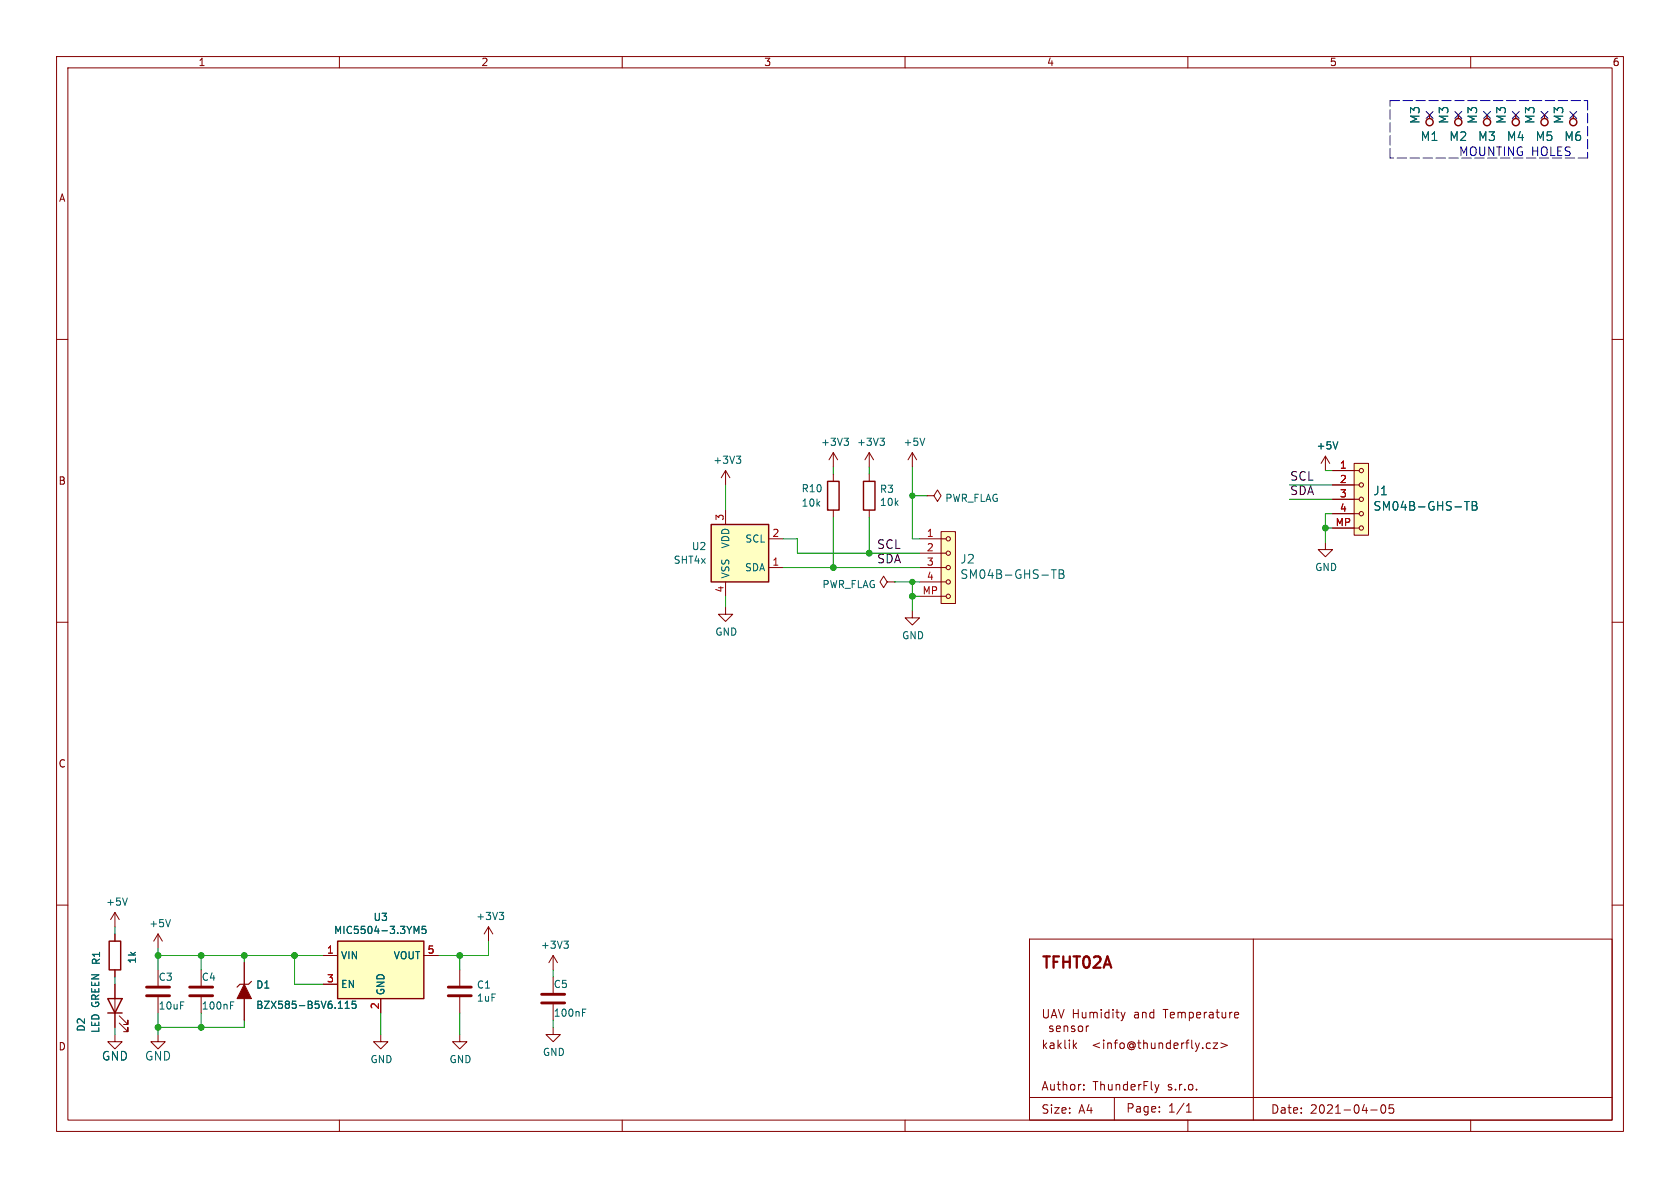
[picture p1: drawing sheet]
<svg xmlns="http://www.w3.org/2000/svg" width="297mm" height="210mm" viewBox="0 0 297 210" stroke-linecap="round" stroke-linejoin="round" font-family="sans-serif">
<g fill="none" stroke="#840000" stroke-width=".18">
<path d="M10 10h277v190h-277zM12 12h273v186h-273zM60 10v2M110 10v2M160 10v2M210 10v2M260 10v2M257.8 20.3v.7M278.1 20.3v.7M10 60h2M285 60h2M10 110h2"/>
<path d="M285 110h2M10 160h2M285 160h2M35.6 171.5v2.7M35.6 176.3v2.8M182 166h103v32h-103zM184.5 178.4v1.3l.3 .2h.4l.1-.2v-1.3M185.8 179.9l.5-1.5 .5 1.5M186 179.5h.7M187.1 178.4l.5 1.5 .5-1.5M189.8 178.4v1.5M189.8 179.2h.8"/>
<path d="M190.6 178.4v1.5M191.3 178.9l.1 1h.4l.2-.1M192 178.9v1M192.7 179.1l.4-.2 .2 .3M192.7 178.9v1M193.3 179.2l.2-.3 .4 .1 .1 .9M193.3 179.2v.7M194.7 178.4v.2M194.7 178.9v1M196 179l-.4-.1-.3 .3v.5l.2 .2h.5M196 178.4v1.5M196.8 178.4v.2"/>
<path d="M196.8 178.9v1M197.3 178.9h.5M197.5 178.4v1.3l.3 .2M198.2 178.9l.3 1M198.5 179.9l-.1 .4-.2 .1M198.9 178.9l-.4 1M200.6 179h.6l.1 .9M201.3 179.3l-.5 .1a.29 .29 0 0 0-.3 .3 .29 .29 0 0 0 .3 .2h.5M202 179.1l.2-.2 .3 .1 .1 .9M202 178.9v1M204 179l-.5-.1-.2 .3v.5l.1 .2h.6M204 178.4v1.5"/>
<path d="M205.6 178.4h.9M206 178.4v1.5M206.9 179.4l.7-.1-.1-.3-.4-.1-.2 .3 .1 .7h.5M208.3 179.1l.4-.2 .2 .3M208.3 178.9v1M208.9 179.2l.2-.3 .4 .1v.9M208.9 179.2v.7M210.3 179l.4-.1 .3 .3v.5l-.2 .2h-.5M210.3 178.9v1.5M211.5 179.4l.8-.1-.1-.3-.4-.1-.3 .3 .1 .7h.6M212.9 178.9v1M213.3 178.9l-.3 .1-.1 .2"/>
<path d="M213.8 179h.6l.1 .9M214.5 179.3l-.5 .1a.29 .29 0 0 0-.2 .3 .29 .29 0 0 0 .2 .2h.5M215 178.9h.5M215.2 178.4v1.3l.3 .2M216 178.9l.1 1h.4l.2-.1M216.7 178.9v1M217.4 178.9v1M217.8 178.9l-.3 .1-.1 .2M218.3 179.4l.7-.1-.1-.3-.4-.1-.2 .3v.7h.6M221.6 166v32M60 198v2M67.3 182.9v1.3h1.3l-1.3 1.2-1.3-1.2h1.3"/>
<path d="M110 198v2M160 198v2M182 194h103M189.9 184.8l.4 .6M190.3 184.4l-.5 .5M191.6 192.6v.1M191.6 191.8v.1M197 194v4M204.2 191.7l.3 1M204.5 192.7l-.1 .4M204.9 191.7l-.4 1M205 196.5v.1"/>
<path d="M205 195.7v.1M209.7 196.6h.9M209.7 195.5l.5-.4v1.5M210 198v2M213.4 185.3h.6M213.4 184.4h.6M214.5 184.4h.8l-.8 1h.8M215.8 184.4l1.2 .4-1.2 .4M242.3 196.2h1.2M244.3 195.4l.2-.1a.81 .81 0 0 1 .6 .6 .81 .81 0 0 1-.3 .8l-.2 .1a.81 .81 0 0 1-.3-1.4zM246.3 195.3h-.7l-.1 .7 .3-.1h.5l.1 .3-.1 .5-.2 .1-.6-.1M260 198v2"/>
</g>
<path d="M33.5 176h4.1M33.5 174.5h4.1" fill="none" stroke="#840000" stroke-width=".51"/>
<path d="M40.8 177.7h.4M40.8 177.1h.6" fill="none" stroke="#006464" stroke-width=".18"/>
<g fill="none" stroke="#840000" stroke-width=".25">
<circle cx="257.8" cy="21.6" r=".63"/>
<circle cx="278.1" cy="21.6" r=".63"/>
</g>
<path d="M59.7 166.4h15.2v10.1h-15.2z" fill="#ffffc2"/>
<path d="M19.3 166.4h2v5.1h-2zM59.7 166.4h15.2v10.1h-15.2z" fill="none" stroke="#840000" stroke-width=".25"/>
<path d="M20.3 165.1v1.3M20.3 171.5v1.2M27.9 165.1l-.7 1.3M27.9 165.1v2.5M27.9 165.1l.8 1.3M57.1 168.9h2.6M57.1 174h2.6M67.3 176.5v2.6M74.9 168.9h2.6M27.9 182.9v1.3h1.3l-1.3 1.2-1.2-1.2h1.2" fill="none" stroke="#840000" stroke-width=".18"/>
<path d="M30.1 162.6l-.4 1.2M73.2 163.7l.4 1 .5-1v1.3M75.3 163.7h-.6l-.1 .7 .2-.2 .4 .1 .1 .2v.4l-.2 .1-.5-.1" fill="none" stroke="#006464" stroke-width=".18"/>
<path d="M125.7 92.7h10.2v10.2h-10.2z" fill="#ffffc2"/>
<path d="M125.7 92.7h10.2v10.2h-10.2z" fill="none" stroke="#840000" stroke-width=".25"/>
<path d="M128.3 83.2v2.5M128.3 90.2v2.5M128.3 83.2l-.8 1.3M128.3 83.2l.7 1.3M135.9 95.3h2.5M163.8 87.6h1.3l.6-1 .7 1-.7 1-.6-1M163.8 87.6h.1M128.3 102.9v2.5M135.9 100.3h2.5M43.2 170.2v3.8M43.2 176.5v3.8" fill="none" stroke="#840000" stroke-width=".18"/>
<path d="M130.2 80.6h.7l-.4 .5M130.7 81.1l.2 .3v.3l-.2 .2M59.8 178.3h.7M61 178.3h.7M61 177.3l.4-.3v1.3M62.9 177h-.6l-.1 .6 .2-.1h.4l.2 .2-.1 .4-.2 .2-.5-.2" fill="none" stroke="#006464" stroke-width=".18"/>
<path d="M44.4 173.5l-.5 .5h-1.5l-.5 .5" fill="none" stroke="#840000" stroke-width=".2"/>
<path d="M43.2 174l1.2 2.5h-2.5z" fill="#840000" stroke="#840000" stroke-width=".18"/>
<path d="M166.4 94h2.5v12.7h-2.5z" fill="#ffffc2"/>
<g fill="none" stroke="#840000" stroke-width=".18">
<path d="M262.9 20.3v.7M268 20.3v.7M273 20.3v.7M147.3 80v2.6M147.3 83.8v1.3M147.3 90.2v1.2M147.3 80l-.7 1.3M147.3 80l.8 1.3M153.7 80l-.8 1.3M153.7 80v2.6M153.7 83.8v1.3M153.7 90.2v1.2"/>
<path d="M153.7 80l.7 1.3M161.3 80l-.8 1.3M161.3 80v2.6M161.3 80l.8 1.3M162.6 97.8h4.7M162.6 95.3h4.7M166.4 94h2.5v12.7h-2.5zM234.3 95.9v1.3h1.3l-1.3 1.2-1.3-1.2h1.3M234.3 80.6l-.7 1.3M234.3 80.6v2.6M234.3 80.6l.8 1.3M128.3 107.3v1.3h1.2l-1.2 1.3-1.3-1.3h1.3"/>
<path d="M156.8 102.9l-.6-1-.6 1 .6 1 .6-1h1.3M158.1 102.9h.1M161.3 108v1.2h1.3l-1.3 1.3-1.3-1.3h1.3M162.6 105.4h4.7M162.6 102.9h4.7M162.6 100.3h4.7M20.3 161.3l-.7 1.3M20.3 161.3v2.5M20.3 174v7.6M20.3 161.3l.8 1.3M21.1 179.6l1.5 1.5v-.8v.8h-.8M27.9 171.5v2.7"/>
<path d="M27.9 176.3v2.8M86.4 163.8l-.8 1.3M86.4 163.8v2.6M86.4 163.8l.7 1.3M97.8 168.9l-.8 1.3M97.8 168.9v2.6M97.8 172.7v2.8M97.8 177.5v2.8M97.8 168.9l.8 1.3M20.3 182.9v1.3h1.3l-1.3 1.2-1.3-1.2h1.3M21.1 180.8l1.5 1.6v-.8v.8h-.8M97.8 181.6v1.3h1.3l-1.3 1.3-1.3-1.3h1.3"/>
<circle cx="167.6" cy="95.3" r=".38"/>
<circle cx="167.6" cy="97.8" r=".38"/>
<circle cx="167.6" cy="102.9" r=".38"/>
<circle cx="167.6" cy="100.3" r=".38"/>
<circle cx="167.6" cy="105.4" r=".38"/>
</g>
<g fill="none" stroke="#006464" stroke-width=".18">
<path d="M149.2 77.5h.8l-.4 .4M149.8 77.9l.2 .3v.3l-.2 .2M155.6 77.5h.7l-.4 .4M156.1 77.9l.2 .3v.3l-.2 .2M163.5 77.5l-.4 1.2M236.5 78.1l-.4 1.3M185.9 100.7h.8M186.3 100.7v1.5M187.2 100.7h.6l.2 .2v.3l-.2 .2a.41 .41 0 0 1 .3 .4 .41 .41 0 0 1-.3 .4h-.6zM187.2 101.4h.6M22.5 158.7l-.4 1.3M88.3 161.3h.7l-.4 .5"/>
<path d="M88.8 161.8l.2 .2v.3l-.2 .3M99.7 166.4h.8l-.5 .4M100.2 166.8l.3 .3v.3l-.3 .2M103 179h.4M103 178.4h.6"/>
</g>
<path d="M25.9 176h4.1M25.9 174.5h4.1M95.8 177.3h4M95.8 175.8h4" fill="none" stroke="#840000" stroke-width=".51"/>
<g fill="none" stroke="#840000" stroke-width=".25">
<path d="M146.3 85.1h2v5.1h-2zM152.7 85.1h2v5.1h-2zM19 176.5h2.6l-1.3 2.6zM19 179.1h2.6"/>
<circle cx="262.9" cy="21.6" r=".63"/>
<circle cx="268" cy="21.6" r=".63"/>
<circle cx="273" cy="21.6" r=".63"/>
</g>
<path d="M239.4 81.9h2.5v12.7h-2.5z" fill="#ffffc2"/>
<g fill="none" stroke="#840000" stroke-width=".18">
<path d="M252.7 20.3v.7M257.8 20.3v.7M262.9 20.3v.7M268 20.3v.7M273 20.3v.7M278.1 20.3v.7M235.6 93.3h4.7M235.6 90.8h4.7M235.6 88.3h4.7M235.6 85.7h4.7M235.6 83.2h4.7M239.4 81.9h2.5v12.7h-2.5z"/>
<path d="M20.3 165.1v1.3M20.3 171.5v1.2M20.3 174v2.5M20.3 179.1v2.5M43.2 170.2v3.8M43.2 176.5v3.8M57.1 168.9h2.6M57.1 174h2.6M67.3 176.5v2.6M74.9 168.9h2.6M81.3 171.5v2.7M81.3 176.3v2.8"/>
<path d="M81.3 182.9v1.3h1.2l-1.2 1.2-1.3-1.2h1.3"/>
<circle cx="240.7" cy="93.3" r=".38"/>
<circle cx="240.7" cy="83.2" r=".38"/>
<circle cx="240.7" cy="85.7" r=".38"/>
<circle cx="240.7" cy="90.8" r=".38"/>
<circle cx="240.7" cy="88.3" r=".38"/>
</g>
<path d="M236.5 78.1l-.4 1.3M258.9 88.7h.9M259.3 88.7v1.5M260.3 88.7h.5l.2 .1 .1 .3-.3 .3a.41 .41 0 0 1 .4 .4 .41 .41 0 0 1-.3 .4h-.6zM260.3 89.4h.5M59.8 178.3h.7M61 178.3h.7M61 177.3l.4-.3v1.3M62.9 177h-.6l-.1 .6 .2-.1h.4l.2 .2-.1 .4-.2 .2-.5-.2M73.2 163.7l.4 1 .5-1v1.3M75.3 163.7h-.6l-.1 .7 .2-.2 .4 .1 .1 .2v.4l-.2 .1-.5-.1" fill="none" stroke="#006464" stroke-width=".18"/>
<path d="M79.2 176h4.1M79.2 174.5h4.1" fill="none" stroke="#840000" stroke-width=".51"/>
<circle cx="252.7" cy="21.6" r=".63" fill="none" stroke="#840000" stroke-width=".25"/>
<path d="M245.7 17.8h35M280.7 17.8v10.1M245.7 27.9v-10.1M280.7 27.9h-35" fill="none" stroke="#0000c2" stroke-width=".18" stroke-dasharray="1.7 .6"/>
<g fill="none" stroke="#009600" stroke-width=".18">
<path d="M128.3 85.7v4.5M138.4 95.3h2.6v2.5h21.6M147.3 82.6v1.2M147.3 91.4v8.9M153.7 82.6v1.2M153.7 91.4v6.4M161.3 82.6v12.7h1.3M161.3 87.6h2.5M228 85.7h7.6M228 88.3h7.6M234.3 93.3h1.3M234.3 83.2h1.3"/>
<path d="M235.6 90.8h-1.3v5.1M128.3 105.4v1.9M138.4 100.3h24.2M158.1 102.9h4.5M161.3 102.9v5.1M161.3 105.4h1.3M20.3 163.8v1.3M20.3 172.7v1.3M27.9 168.9h29.2M27.9 167.6v3.9M27.9 179.1v3.8M35.6 168.9v2.6"/>
<path d="M35.6 179.1v2.5M43.2 168.9v1.3M52.1 168.9v5.1h5M67.3 179.1v3.8M81.3 168.9v2.6M81.3 179.1v3.8M86.4 166.4v2.5h-8.9M97.8 171.5v1.2M20.3 181.6v1.3M43.2 180.3v1.3h-15.3M97.8 180.3v1.3"/>
</g>
<path d="M252.1 19.7l1.2 1.2M253.3 19.7l-1.2 1.2M257.2 19.7l1.2 1.2M258.4 19.7l-1.2 1.2M262.3 19.7l1.2 1.2M263.5 19.7l-1.2 1.2M267.4 19.7l1.2 1.2M268.6 19.7l-1.2 1.2M272.4 19.7l1.3 1.2M273.7 19.7l-1.3 1.2M277.5 19.7l1.2 1.2M278.7 19.7l-1.2 1.2" fill="none" stroke="#000084" stroke-width=".18"/>
<g fill="#009600" stroke="#009600" stroke-width=".18">
<circle cx="234.3" cy="93.3" r=".51"/>
<circle cx="27.9" cy="168.9" r=".51"/>
<circle cx="27.9" cy="181.6" r=".51"/>
<circle cx="35.6" cy="181.6" r=".51"/>
<circle cx="43.2" cy="168.9" r=".51"/>
<circle cx="35.6" cy="168.9" r=".51"/>
<circle cx="161.3" cy="105.4" r=".51"/>
<circle cx="161.3" cy="102.9" r=".46"/>
<circle cx="161.3" cy="87.6" r=".46"/>
<circle cx="153.7" cy="97.8" r=".51"/>
<circle cx="147.3" cy="100.3" r=".51"/>
<circle cx="52.1" cy="168.9" r=".51"/>
<circle cx="81.3" cy="168.9" r=".51"/>
</g>
<text font-size="2.8" fill="#840000" x="184" y="171.8">TFHT02A</text>
<g font-size="2.1" fill="#006464">
<text x="251.2" y="22" transform="rotate(-90 251.2 22)">M3</text>
<text x="256.3" y="22" transform="rotate(-90 256.3 22)">M3</text>
<text x="261.3" y="22" transform="rotate(-90 261.3 22)">M3</text>
<text x="266.4" y="22" transform="rotate(-90 266.4 22)">M3</text>
<text x="271.5" y="22" transform="rotate(-90 271.5 22)">M3</text>
<text x="276.6" y="22" transform="rotate(-90 276.6 22)">M3</text>
<text x="251.1" y="25.1">M1</text>
<text x="256.1" y="25.1">M2</text>
<text x="261.2" y="25.1">M3</text>
<text x="266.3" y="25.1">M4</text>
<text x="271.4" y="25.1">M5</text>
<text x="276.5" y="25.1">M6</text>
<text x="242.7" y="87.8">J1</text>
<text x="242.7" y="90.5">SM04B-GHS-TB</text>
<text x="169.7" y="99.8">J2</text>
<text x="169.7" y="102.5">SM04B-GHS-TB</text>
<text x="17.9" y="187.7">GND</text>
<text x="25.5" y="187.7">GND</text>
</g>
<text font-size="2.1" fill="#0000c2" x="257.8" y="27.7">MOUNTING HOLES</text>
<g font-size="2.1" fill="#0f0f0f">
<text x="228" y="85.1">SCL</text>
<text x="228" y="87.6">SDA</text>
<text x="154.9" y="99.7">SDA</text>
<text x="154.9" y="97.1">SCL</text>
</g>
<g font-size="2.1" fill="#840000">
<text x="184" y="182.7">UAV Humidity</text>
<text x="184" y="185.7">kaklik</text>
<text x="193.1" y="185.7">&lt;info@thunderfly.cz&gt;</text>
<text x="184" y="193">Author:</text>
<text x="184" y="197.1">Size:</text>
<text x="190.7" y="197.1">A4</text>
<text x="193.2" y="193">ThunderFly</text>
<text x="199" y="196.9">Page:</text>
<text x="206.5" y="193">s.r.o.</text>
<text x="206.5" y="196.9">1/1</text>
<text x="224.6" y="197.1">Date:</text>
<text x="231.6" y="197.1">2021-04-05</text>
</g>
<g font-size="1.8" fill="#840000">
<text x="35" y="11.9">1</text>
<text x="85" y="11.9">2</text>
<text x="135" y="11.9">3</text>
<text x="185" y="11.9">4</text>
<text x="235" y="11.9">5</text>
<text x="285" y="11.9">6</text>
<text x="10.3" y="35.9">A</text>
<text x="10.3" y="85.9">B</text>
<text x="10.3" y="135.9">C</text>
<text x="10.3" y="185.9">D</text>
</g>
<g font-size="1.8" fill="#006464">
<text x="126" y="82.2">+3V3</text>
<text x="145.1" y="79">+3V3</text>
<text x="151.4" y="79">+3V3</text>
<text x="159.6" y="79">+5V</text>
<text x="232.7" y="79.7">+5V</text>
<text x="141.6" y="89.8">10k</text>
<text x="141.6" y="87.2">R10</text>
<text x="155.5" y="87.3">R3</text>
<text x="155.5" y="89.6">10k</text>
<text x="167" y="88.9">PWR_FLAG</text>
<text x="119" y="99.9">SHT4x</text>
<text x="122.2" y="97.4">U2</text>
<text x="129.1" y="97" transform="rotate(-90 129.1 97)">VDD</text>
<text x="131.6" y="101.2">SDA</text>
<text x="131.7" y="96.1">SCL</text>
<text x="232.4" y="101.1">GND</text>
<text x="129.1" y="102.4" transform="rotate(-90 129.1 102.4)">VSS</text>
<text x="145.3" y="104.2">PWR_FLAG</text>
<text x="126.4" y="112.6">GND</text>
<text x="159.4" y="113.2">GND</text>
<text x="18.7" y="160.3">+5V</text>
<text x="26.3" y="164.1">+5V</text>
<text x="59" y="165.3">MIC5504-3.3YM5</text>
<text x="65.9" y="163">U3</text>
<text x="84.1" y="162.8">+3V3</text>
<text x="95.5" y="167.9">+3V3</text>
<text x="24.2" y="170.4" transform="rotate(-90 24.2 170.4)">1k</text>
<text x="27.9" y="173.6">C3</text>
<text x="35.6" y="173.6">C4</text>
<text x="60.2" y="169.8">VIN</text>
<text x="69.5" y="169.8">VOUT</text>
<text x="27.9" y="178.7">10uF</text>
<text x="35.6" y="178.7">100nF</text>
<text x="45.2" y="175">D1</text>
<text x="45.2" y="178.5">BZX585-B5V6.115</text>
<text x="60.2" y="174.9">EN</text>
<text x="68.2" y="176" transform="rotate(-90 68.2 176)">GND</text>
<text x="84.2" y="175">C1</text>
<text x="84.2" y="177.3">1uF</text>
<text x="97.8" y="174.9">C5</text>
<text x="97.8" y="179.9">100nF</text>
<text x="15.2" y="182.5" transform="rotate(-90 15.2 182.5)">D2</text>
<text x="17.8" y="182.7" transform="rotate(-90 17.8 182.7)">LED GREEN R1</text>
<text x="65.4" y="188.1">GND</text>
<text x="79.4" y="188.1">GND</text>
<text x="95.9" y="186.9">GND</text>
</g>
<g font-size="1.8" fill="#a90000">
<text x="236.8" y="82.9">1</text>
<text x="236.8" y="85.5">2</text>
<text x="236.8" y="88">3</text>
<text x="128" y="92.1" transform="rotate(-90 128 92.1)">3</text>
<text x="136.5" y="95">2</text>
<text x="163.8" y="95">1</text>
<text x="236" y="93.1">MP</text>
<text x="236.8" y="90.6">4</text>
<text x="136.5" y="100.1">1</text>
<text x="163.8" y="97.5">2</text>
<text x="163.8" y="100.1">3</text>
<text x="128" y="104.8" transform="rotate(-90 128 104.8)">4</text>
<text x="163" y="105.2">MP</text>
<text x="163.8" y="102.6">4</text>
<text x="57.7" y="168.7">1</text>
<text x="57.7" y="173.7">3</text>
<text x="75.5" y="168.7">5</text>
<text x="67.1" y="178.5" transform="rotate(-90 67.1 178.5)">2</text>
</g>
</svg>
